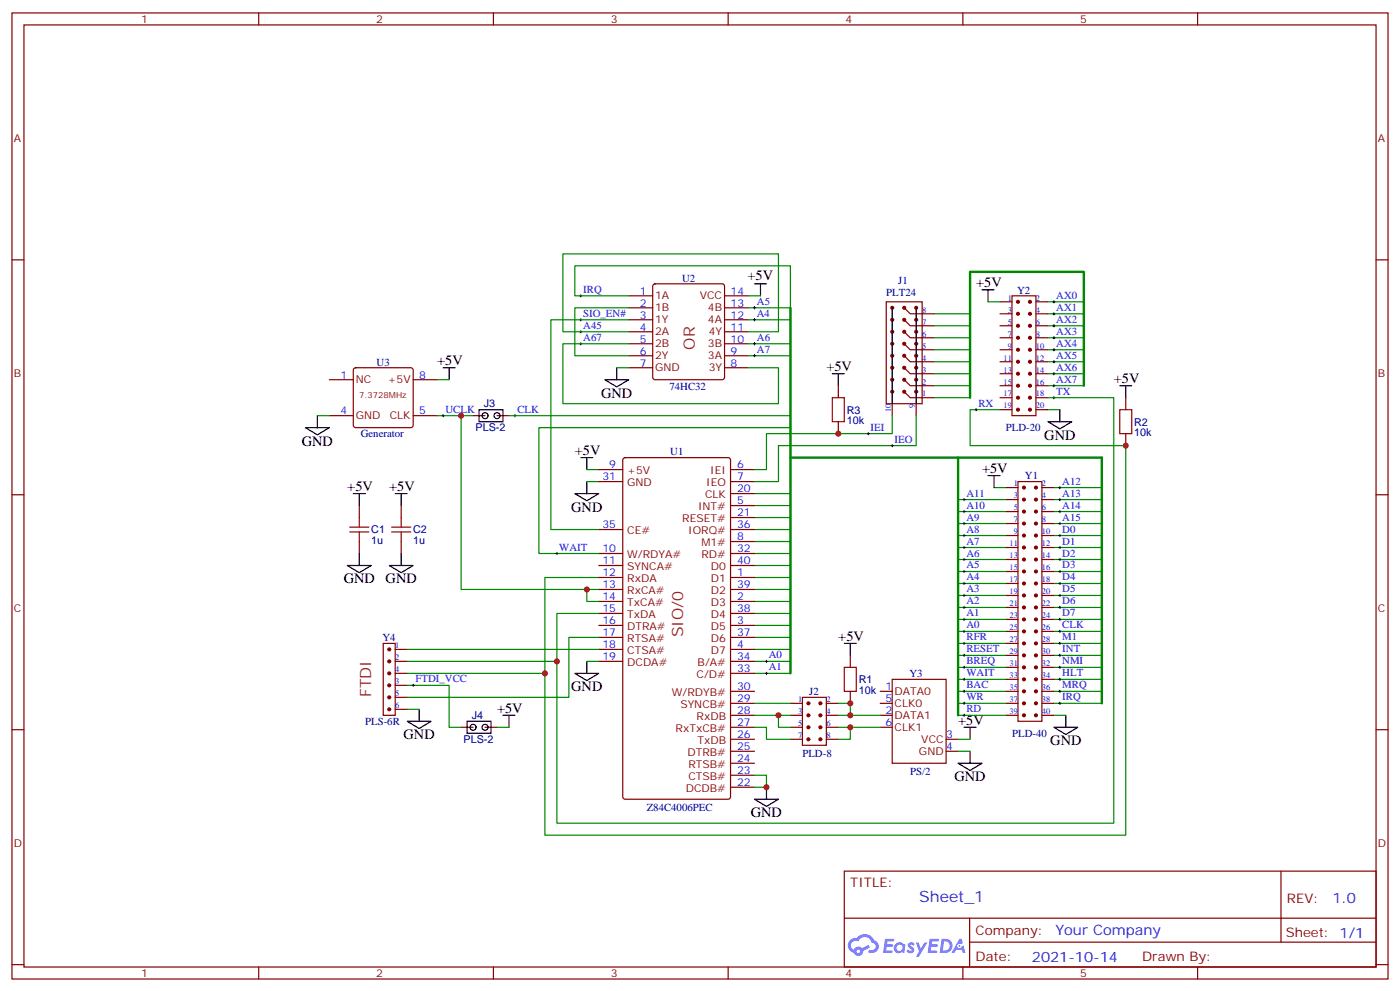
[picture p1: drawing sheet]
<svg xmlns="http://www.w3.org/2000/svg" width="412mm" height="292mm" viewBox="0 0 412 292" stroke-linecap="round" stroke-linejoin="round" font-family="sans-serif">
<g fill="none" stroke="#870000" stroke-width=".35">
<path d="M3.5 3.8h405.4v284.3h-405.4zM7.1 7.3h398.2v277.3h-398.2zM76.2 3.8v3.5M145.3 3.8v3.5M214.5 3.8v3.5M283.6 3.8v3.5M352.8 3.8v3.5M3.5 76.5h3.6M405.3 76.5h3.6M3.5 145.6h3.6M405.3 145.6h3.6M3.5 214.8h3.6"/>
<path d="M405.3 214.8h3.6M248.7 256.4h156.6v28.2h-156.6zM377.3 256.4v20.9M248.7 270.2h156.5M285.6 277.3h119.6M285.6 270.2v14.2M3.5 283.9h3.6M76.2 284.6v3.5M145.3 284.6v3.5M214.5 284.6v3.5M283.6 284.6v3.5M352.8 284.6v3.5"/>
<path d="M405.3 283.9h3.6"/>
</g>
<g fill="#5487ff">
<path d="M267.7 277.6a1.22 1.22 0 0 1 1.7 .2l-.4 .6a.47 .47 0 0 0-.3-.4 .47 .47 0 0 0-.5 .2l.1 .2a1.14 1.14 0 0 1 .8 1.8 1.14 1.14 0 0 1-1.9 0l-.2-.2 .5-.6 .7 .5a.29 .29 0 0 0 .3-.3 .29 .29 0 0 0-.2-.3 1.04 1.04 0 0 1-.6-1.7z"/>
<path d="M260.7 276.3h2.4l.3 .2-.2 .5-1.8 .1-.1 .8h1.5l.3 .4-.3 .4h-1.6l-.2 1.1h1.7l.2 .3-.2 .3-2.6 .1z"/>
<path d="M273.8 276.3h2.4l.3 .2-.1 .5-1.8 .1-.2 .8h1.6l.3 .4-.4 .4h-1.6l-.1 1.1h1.7l.2 .3-.2 .3-2.6 .1z"/>
<path d="M282.6 276.3h.7l.3 1.3-.6 .3a.69 .69 0 0 0-1 .3 .69 .69 0 0 0 .4 .9 .69 .69 0 0 0 .9-.6l.5-.2 .6 2.2h-.8l-.2-.9h-1.8l-.5 .9h-.8z"/>
<path d="M269.8 277.4h.8l.6 1.8 1.1-1.8h.9l-2.6 4.2h-.8l.9-1.5z"/>
<path d="M277.4 276.3l-.6 4.2h1.3a2.11 2.11 0 0 0 2.5-2.1 2.11 2.11 0 0 0-2.5-2.1zM278.1 277.1a1.39 1.39 0 0 1 1.7 1.4 1.39 1.39 0 0 1-1.8 1.3h-.3z"/>
<path d="M263.7 277.9a1.54 1.54 0 0 0-.1 2.2 1.54 1.54 0 0 0 2.2 .1l.6 .3 .3-2.3-.2-.3h-.4a1.49 1.49 0 0 0-2.4 0zM264 278.9a.94 .94 0 0 1 1.8 0 .94 .94 0 0 1-1.8 0z"/>
<path d="M250.4 276.7a2.18 2.18 0 0 0 1.1 3.7 1.44 1.44 0 0 0 1.6 .9 1.44 1.44 0 0 0 1.2-1.4l2-1.1-.5-.7-1.9 1a1.47 1.47 0 0 0-2.4 .4 1.39 1.39 0 0 1-.7-1.9 1.39 1.39 0 0 1 2-.5 2.12 2.12 0 0 1 2.2-1.3 2.12 2.12 0 0 1 1.9 1.7 1.14 1.14 0 0 1 1.1 1.4 1.14 1.14 0 0 1-1.7 .7 .43 .43 0 0 0-.5 .4 .43 .43 0 0 0 .4 .5 1.98 1.98 0 0 0 2.5-1.2 1.98 1.98 0 0 0-1.2-2.6 3.1 3.1 0 0 0-5.3-.6l-.9 .1zM252.3 280a.55 .55 0 0 1 1.1 0 .55 .55 0 0 1-1.1 0z"/>
<circle cx="282.6" cy="278.4" r=".26"/>
</g>
<g fill="#870000" stroke="#870000" stroke-width=".35">
<circle cx="303.4" cy="88.8" r=".42"/>
<circle cx="299.9" cy="88.8" r=".42"/>
<circle cx="303.4" cy="92.4" r=".42"/>
<circle cx="299.9" cy="92.4" r=".42"/>
<circle cx="303.4" cy="95.9" r=".42"/>
<circle cx="299.9" cy="95.9" r=".42"/>
<circle cx="303.4" cy="99.4" r=".42"/>
<circle cx="299.9" cy="99.4" r=".42"/>
<circle cx="303.4" cy="102.9" r=".42"/>
<circle cx="299.9" cy="102.9" r=".42"/>
<circle cx="303.4" cy="106.5" r=".42"/>
<circle cx="299.9" cy="106.5" r=".42"/>
<circle cx="303.4" cy="110" r=".42"/>
<circle cx="299.9" cy="110" r=".42"/>
<circle cx="303.4" cy="113.5" r=".42"/>
<circle cx="299.9" cy="113.5" r=".42"/>
<circle cx="303.4" cy="117.1" r=".42"/>
<circle cx="299.9" cy="117.1" r=".42"/>
<circle cx="303.4" cy="120.6" r=".42"/>
<circle cx="299.9" cy="120.6" r=".42"/>
<circle cx="241.7" cy="207" r=".42"/>
<circle cx="238.1" cy="207" r=".42"/>
<circle cx="241.7" cy="210.5" r=".42"/>
<circle cx="238.1" cy="210.5" r=".42"/>
<circle cx="241.7" cy="214.1" r=".42"/>
<circle cx="238.1" cy="214.1" r=".42"/>
<circle cx="241.7" cy="217.6" r=".42"/>
<circle cx="238.1" cy="217.6" r=".42"/>
<circle cx="269.9" cy="90.6" r=".42"/>
<circle cx="266.3" cy="90.6" r=".42"/>
<circle cx="269.9" cy="94.1" r=".42"/>
<circle cx="266.3" cy="94.1" r=".42"/>
<circle cx="269.9" cy="97.6" r=".42"/>
<circle cx="266.3" cy="97.6" r=".42"/>
<circle cx="269.9" cy="101.2" r=".42"/>
<circle cx="266.3" cy="101.2" r=".42"/>
<circle cx="266.3" cy="115.3" r=".42"/>
<circle cx="269.9" cy="115.3" r=".42"/>
<circle cx="266.3" cy="111.8" r=".42"/>
<circle cx="269.9" cy="111.8" r=".42"/>
<circle cx="266.3" cy="108.2" r=".42"/>
<circle cx="269.9" cy="108.2" r=".42"/>
<circle cx="266.3" cy="104.7" r=".42"/>
<circle cx="269.9" cy="104.7" r=".42"/>
<circle cx="262.8" cy="104.7" r=".42"/>
<circle cx="262.8" cy="108.2" r=".42"/>
<circle cx="262.8" cy="111.8" r=".42"/>
<circle cx="262.8" cy="115.3" r=".42"/>
<circle cx="262.8" cy="101.2" r=".42"/>
<circle cx="262.8" cy="97.6" r=".42"/>
<circle cx="262.8" cy="94.1" r=".42"/>
<circle cx="262.8" cy="90.6" r=".42"/>
<circle cx="114.7" cy="191.1" r=".42"/>
<circle cx="114.7" cy="194.7" r=".42"/>
<circle cx="114.7" cy="198.2" r=".42"/>
<circle cx="114.7" cy="208.8" r=".42"/>
<circle cx="114.7" cy="201.7" r=".42"/>
<circle cx="114.7" cy="205.2" r=".42"/>
<circle cx="305.2" cy="207" r=".42"/>
<circle cx="305.2" cy="203.5" r=".42"/>
<circle cx="305.2" cy="210.5" r=".42"/>
<circle cx="301.6" cy="210.5" r=".42"/>
<circle cx="301.6" cy="207" r=".42"/>
<circle cx="301.6" cy="203.5" r=".42"/>
<circle cx="301.6" cy="200" r=".42"/>
<circle cx="305.2" cy="200" r=".42"/>
<circle cx="301.6" cy="196.4" r=".42"/>
<circle cx="305.2" cy="196.4" r=".42"/>
<circle cx="301.6" cy="192.9" r=".42"/>
<circle cx="305.2" cy="192.9" r=".42"/>
<circle cx="301.6" cy="189.4" r=".42"/>
<circle cx="305.2" cy="189.4" r=".42"/>
<circle cx="301.6" cy="185.8" r=".42"/>
<circle cx="305.2" cy="185.8" r=".42"/>
<circle cx="301.6" cy="182.3" r=".42"/>
<circle cx="305.2" cy="182.3" r=".42"/>
<circle cx="301.6" cy="178.8" r=".42"/>
<circle cx="305.2" cy="178.8" r=".42"/>
<circle cx="301.6" cy="175.3" r=".42"/>
<circle cx="305.2" cy="175.3" r=".42"/>
<circle cx="301.6" cy="171.7" r=".42"/>
<circle cx="305.2" cy="171.7" r=".42"/>
<circle cx="301.6" cy="168.2" r=".42"/>
<circle cx="305.2" cy="168.2" r=".42"/>
<circle cx="301.6" cy="164.7" r=".42"/>
<circle cx="305.2" cy="164.7" r=".42"/>
<circle cx="301.6" cy="161.1" r=".42"/>
<circle cx="305.2" cy="161.1" r=".42"/>
<circle cx="301.6" cy="157.6" r=".42"/>
<circle cx="305.2" cy="157.6" r=".42"/>
<circle cx="301.6" cy="154.1" r=".42"/>
<circle cx="305.2" cy="154.1" r=".42"/>
<circle cx="301.6" cy="150.6" r=".42"/>
<circle cx="305.2" cy="150.6" r=".42"/>
<circle cx="301.6" cy="147" r=".42"/>
<circle cx="305.2" cy="147" r=".42"/>
<circle cx="301.6" cy="143.5" r=".42"/>
<circle cx="305.2" cy="143.5" r=".42"/>
</g>
<g fill="none" stroke="#870000" stroke-width=".35">
<path d="M185.2 97.6h7.1M185.2 94.1h7.1M185.2 90.6h7.1M185.2 87.1h7.1M192.5 83.7l.5-.2h19.7l.5 .2 .2 .5v26.9l-.2 .5-.5 .2h-19.7l-.5-.3-.2-.4v-26.9zM213.4 97.6h7.1M213.4 94.1h7.1M213.4 90.6h7.1M213.4 87.1h7.1M261.1 88.8h10.5v30h-10.5zM266.3 90.6l1.8 1.8h7.1M266.3 94.1l1.8 1.8h7.1"/>
<path d="M266.3 97.6l1.8 1.8h7.1M294.6 92.4h3.5M294.6 95.9h3.5M294.6 99.4h3.5M294.6 88.8h3.5M298.1 87.1h7.1v35.2h-7.1zM305.2 92.4h3.5M305.2 95.9h3.5M305.2 99.4h3.5M305.2 88.8h3.5M97 111.8h7.1M104.3 108.4l.5-.2h16.2l.5 .2 .2 .5v16.3l-.2 .5-.5 .2h-16.2l-.5-.3-.2-.4v-16.3z"/>
<path d="M121.7 111.8h7.1M185.2 101.2h7.1M185.2 104.7h7.1M185.2 108.2h7.1M213.4 101.2h7.1M213.4 104.7h7.1M213.4 108.2h7.1M246.9 113.5v3.6M262.8 118.8v3.5M266.3 101.2l1.8 1.7h7.1M266.3 104.7l1.8 1.8h7.1M266.3 108.2l1.8 1.8h7.1"/>
<path d="M266.3 111.8l1.8 1.7h7.1M266.3 115.3l1.8 1.8h7.1M269.9 118.8v3.5M294.6 102.9h3.5M294.6 106.5h3.5M294.6 110h3.5M294.6 113.5h3.5M294.6 117.1h3.5M305.2 102.9h3.5M305.2 106.5h3.5M305.2 110h3.5M305.2 113.5h3.5"/>
<path d="M305.2 117.1h3.5M331.6 117.1v3.5M97 122.3h7.1M121.7 122.3h7.1M139.3 122.3h3.6M146.4 122.3h3.5M176.4 138.2h7M183.7 134.9l.4-.2h30.4l.6 .4 .1 99.4-.5 .7h-30.6l-.6-.4-.1-99.4zM215.2 138.2h7M246.9 124.1v3.5M294.6 120.6h3.5M305.2 120.6h3.5"/>
<path d="M331.6 127.6v3.6M105.8 148.8v3.5M105.8 159.4v3.5M118.2 148.8v3.5M118.2 159.4v3.5M176.4 141.7h7M176.4 155.9h7M215.2 148.8h7M215.2 141.7h7M215.2 159.4h7M215.2 145.3h7M215.2 152.3h7"/>
<path d="M215.2 155.9h7M296.3 157.6h3.6M296.3 154.1h3.6M296.3 150.6h3.6M296.3 147h3.6M296.3 143.5h3.6M299.9 141.7h7v70.6h-7zM306.9 157.6h3.5M306.9 154.1h3.5M306.9 150.6h3.5M306.9 147h3.5M306.9 143.5h3.5"/>
<path d="M176.4 162.9h7M176.4 166.4h7M176.4 170h7M176.4 173.5h7M176.4 177h7M215.2 162.9h7M215.2 166.4h7M215.2 170h7M215.2 173.5h7M215.2 177h7M296.3 178.8h3.6M296.3 175.3h3.6"/>
<path d="M296.3 171.7h3.6M296.3 168.2h3.6M296.3 164.7h3.6M296.3 161.1h3.6M306.9 178.8h3.5M306.9 175.3h3.5M306.9 171.7h3.5M306.9 168.2h3.5M306.9 164.7h3.5M306.9 161.1h3.5M112.9 189.4h3.5v21.1h-3.5zM116.4 191.1h3.5"/>
<path d="M116.4 194.7h3.5M116.4 198.2h3.5M176.4 184.1h7M176.4 191.1h7M176.4 180.6h7M176.4 187.6h7M176.4 194.7h7M215.2 184.1h7M215.2 191.1h7M215.2 180.6h7M215.2 187.6h7M215.2 194.7h7"/>
<path d="M215.2 198.2h7M250.5 192.9v3.5M262.8 200h15.9v24.6h-15.9zM296.3 200h3.6M296.3 196.4h3.6M296.3 192.9h3.6M296.3 189.4h3.6M296.3 185.8h3.6M296.3 182.3h3.6M306.9 200h3.5M306.9 196.4h3.5M306.9 192.9h3.5"/>
<path d="M306.9 189.4h3.5M306.9 185.8h3.5M306.9 182.3h3.5M116.4 201.7h3.5M116.4 205.2h3.5M116.4 208.8h3.5M135.8 214.1h3.5M142.9 214.1h3.5M215.2 214.1h7M215.2 217.6h7M215.2 207h7M215.2 210.5h7"/>
<path d="M215.2 203.5h7M232.8 214.1h3.6M232.8 217.6h3.6M232.8 207h3.6M232.8 210.5h3.6M236.4 205.2h7v14.2h-7zM243.4 214.1h3.5M243.4 217.6h3.5M243.4 207h3.5M243.4 210.5h3.5M250.5 203.5v3.5M259.3 214.1h3.5"/>
<path d="M259.3 207h3.5M259.3 210.5h3.5M259.3 203.5h3.5M278.7 217.6h3.5M296.3 207h3.6M296.3 210.5h3.6M296.3 203.5h3.6M306.9 207h3.5M306.9 210.5h3.5M306.9 203.5h3.5M215.2 231.7h7M215.2 228.2h7"/>
<path d="M215.2 224.6h7M215.2 221.1h7M278.7 221.1h3.5"/>
</g>
<path d="M232.8 90.6v107.6M319.3 113.5v-33.5h-33.5v37.1M232.8 134.7h91.8v72.3M282.2 134.7v75.8" fill="none" stroke="#008700" stroke-width=".71"/>
<g fill="none" stroke="#008700" stroke-width=".35">
<path d="M185.2 87.1h-15.9v-8.9h63.5v12.4h-12.3M185.2 97.6h-19.4v-22.9h63.5v22.9h-8.8M185.2 90.6h-15.9v14.1h15.9M185.2 94.1h-22.9v61.8h14.1M220.5 87.1h3.5M220.5 94.1h12.3M275.2 92.4h10.6M275.2 95.9h10.6M275.2 99.4h10.6M291 88.8h3.6M308.7 88.8h10.6M308.7 92.4h10.6"/>
<path d="M308.7 95.9h10.6M308.7 99.4h10.6M128.8 111.8h3.5M181.7 108.2h3.5M185.2 101.2h-19.4v17.6h63.5v-10.6h-8.8M220.5 101.2h12.3M220.5 104.7h12.3M275.2 102.9h10.6M275.2 106.5h10.6M275.2 110h10.6M275.2 113.5h10.6M275.2 117.1h10.6"/>
<path d="M308.7 117.1h19.4v125.2h-164.1v-61.7h12.4M308.7 102.9h10.6M308.7 106.5h10.6M308.7 110h10.6M308.7 113.5h10.6M93.5 122.3h3.5M128.8 122.3h10.5M135.8 122.3v51.2h40.6M149.9 122.3h82.9M172.9 138.2h3.5M232.8 125.9h-74.1v37h17.7M262.8 122.3v5.3h-37v10.6h-3.6"/>
<path d="M269.9 122.3v8.9h-40.6v10.5h-7.1M294.6 120.6h-8.8v10.6h45.8v114.6h-171.1v-75.8h15.9M308.7 120.6h3.5M172.9 141.7h3.5M222.2 148.8h10.6M222.2 145.3h10.6M222.2 159.4h10.6M222.2 155.9h10.6M222.2 152.3h10.6M282.2 154.1h14.1M282.2 157.6h14.1M282.2 147h14.1"/>
<path d="M282.2 150.6h14.1M292.8 143.5h3.5M310.4 143.5h14.2M310.4 154.1h14.2M310.4 157.6h14.2M310.4 147h14.2M310.4 150.6h14.2M172.9 173.5v3.5h3.5M222.2 166.4h10.6M222.2 170h10.6M222.2 173.5h10.6M222.2 177h10.6"/>
<path d="M222.2 162.9h10.6M282.2 161.1h14.1M282.2 164.7h14.1M282.2 178.8h14.1M282.2 171.7h14.1M282.2 168.2h14.1M282.2 175.3h14.1M310.4 161.1h14.2M310.4 164.7h14.2M310.4 178.8h14.2M310.4 171.7h14.2M310.4 168.2h14.2"/>
<path d="M310.4 175.3h14.2M119.9 194.7h44.1M119.9 198.2h40.6M119.9 191.1h56.5M172.9 194.7h3.5M176.4 187.6h-8.8v17.6h-47.7M222.2 194.7h10.6M222.2 198.2h10.6M222.2 191.1h10.6M222.2 187.6h10.6M222.2 184.1h10.6M222.2 180.6h10.6"/>
<path d="M282.2 196.4h14.1M282.2 200h14.1M282.2 192.9h14.1M282.2 185.8h14.1M282.2 182.3h14.1M282.2 189.4h14.1M310.4 196.4h14.2M310.4 200h14.2M310.4 192.9h14.2M310.4 185.8h14.2M310.4 182.3h14.2M310.4 189.4h14.2"/>
<path d="M119.9 201.7h12.4v12.4h3.5M119.9 208.8h3.6M146.4 214.1h3.5M222.2 214.1h3.6v3.5h7M222.2 207h10.6M222.2 210.5h10.6M229.3 210.5v3.6h3.5M246.9 207h3.6v3.5M246.9 210.5h12.4M246.9 214.1h12.4M250.5 214.1v3.5h-3.6M282.2 207h14.1"/>
<path d="M282.2 210.5h14.1M282.2 217.6h3.6M282.2 203.5h14.1M310.4 207h14.2M310.4 210.5h3.6M310.4 203.5h14.2M222.2 228.2h3.6v3.5h-3.6M282.2 221.1h3.6"/>
</g>
<g fill="none" stroke="#000" stroke-width=".35">
<path d="M222.2 83.5h3.6M224 83.5v3.6M262.8 90.6v28.2M269.9 90.6v28.2M289.3 85.3h3.5M291 85.3v3.5M130.5 108.2h3.6M132.3 108.2v3.6M178.2 111.8h7l-3.5 2.1zM181.7 108.2v3.6M245.2 110h3.5M246.9 110v3.5"/>
<path d="M329.8 113.5h3.6M331.6 113.5v3.6M90 125.9h7l-3.5 2.1zM93.5 122.3v3.6M141.1 120.6h7.1v3.5h-7.1zM171.1 134.7h3.5M172.9 134.7v3.5M291 140h3.6M292.8 140v3.5M308.7 124.1h7l-3.5 2.1zM312.2 120.6v3.5M104.1 145.3h3.5"/>
<path d="M105.8 145.3v3.5M116.4 145.3h3.5M118.2 145.3v3.5M169.3 145.3h7.1l-3.5 2.1zM172.9 141.7v3.6M102.3 166.4h7.1l-3.6 2.2zM105.8 162.9v3.5M114.7 166.4h7l-3.5 2.2zM118.2 162.9v3.5M169.3 198.2h7.1l-3.5 2.1zM172.9 194.7v3.5M248.7 189.4h3.5"/>
<path d="M250.5 189.4v3.5M119.9 212.3h7.1l-3.5 2.1zM123.5 208.8v3.5M137.6 212.3h7v3.5h-7zM148.2 210.5h3.5M149.9 210.5v3.6M284 214.1h3.5M285.8 214.1v3.5M310.4 214.1h7.1l-3.5 2.1zM314 210.5v3.6M222.2 235.2h7.1l-3.5 2.1zM225.8 231.7v3.5"/>
<path d="M282.2 224.6h7.1l-3.5 2.2zM285.8 221.1v3.5"/>
<circle cx="142.9" cy="122.3" r=".88"/>
<circle cx="146.4" cy="122.3" r=".88"/>
<circle cx="139.3" cy="214.1" r=".88"/>
<circle cx="142.9" cy="214.1" r=".88"/>
</g>
<g fill="none" stroke="#000" stroke-width=".29">
<path d="M170.7 97.6h.7M170.7 87.1h.7M170.7 94.1h.7M171.1 86.7v.7M171.1 93.8v.7M171.1 97.3v.7M221.9 94.1h.7M221.9 90.6h.7M222.2 90.2v.7M222.2 93.8v.7M310.1 88.8h.7M310.1 92.4h.7"/>
<path d="M310.1 95.9h.7M310.1 99.4h.7M310.4 88.5v.7M310.4 92v.7M310.4 95.5v.7M310.4 99.1v.7M170.7 101.2h.7M171.1 100.8v.7M221.9 101.2h.7M221.9 104.7h.7M222.2 100.8v.7M222.2 104.4v.7"/>
<path d="M310.1 117.1h.7M310.1 102.9h.7M310.1 106.5h.7M310.1 110h.7M310.1 113.5h.7M310.4 102.6v.7M310.4 106.1v.7M310.4 109.6v.7M310.4 113.2v.7M310.4 116.7v.7M130.2 122.3h.7M130.5 122v.7"/>
<path d="M151.3 122.3h.7M151.7 122v.7M255.4 127.6h.7M255.8 127.3v.7M262.5 131.2h.7M262.8 130.8v.7M287.2 120.6h.7M287.5 120.2v.7M283.6 147h.7M283.6 150.6h.7M283.6 154.1h.7M283.6 157.6h.7"/>
<path d="M284 146.7v.7M284 150.2v.7M284 153.7v.7M284 157.3v.7M311.9 143.5h.7M311.9 147h.7M311.9 150.6h.7M311.9 154.1h.7M311.9 157.6h.7M312.2 143.2v.7M312.2 146.7v.7M312.2 150.2v.7"/>
<path d="M312.2 153.7v.7M312.2 157.3v.7M163.7 162.9h.7M164 162.6v.7M283.6 161.1h.7M283.6 164.7h.7M283.6 168.2h.7M283.6 171.7h.7M283.6 175.3h.7M283.6 178.8h.7M284 160.8v.7M284 164.3v.7"/>
<path d="M284 167.9v.7M284 171.4v.7M284 174.9v.7M284 178.4v.7M311.9 161.1h.7M311.9 164.7h.7M311.9 168.2h.7M311.9 171.7h.7M311.9 175.3h.7M311.9 178.8h.7M312.2 160.8v.7M312.2 164.3v.7"/>
<path d="M312.2 167.9v.7M312.2 171.4v.7M312.2 174.9v.7M312.2 178.4v.7M225.4 194.7h.7M225.4 198.2h.7M225.8 194.3v.7M225.8 197.8v.7M283.6 200h.7M283.6 196.4h.7M283.6 192.9h.7M283.6 189.4h.7"/>
<path d="M283.6 185.8h.7M283.6 182.3h.7M284 182v.7M284 185.5v.7M284 189v.7M284 192.5v.8M284 196.1v.7M284 199.6v.7M311.9 200h.7M311.9 196.4h.7M311.9 192.9h.7M311.9 189.4h.7"/>
<path d="M311.9 185.8h.7M311.9 182.3h.7M312.2 182v.7M312.2 185.5v.7M312.2 189v.7M312.2 192.5v.8M312.2 196.1v.7M312.2 199.6v.7M121.4 201.7h.7M121.7 201.4v.7M283.6 207h.7M283.6 203.5h.7"/>
<path d="M283.6 210.5h.7M284 203.1v.7M284 206.7v.7M284 210.2v.7M311.9 207h.7M311.9 203.5h.7M312.2 203.1v.7M312.2 206.7v.7"/>
</g>
<path d="M245.2 117.1h3.5v7h-3.5zM329.8 120.6h3.6v7h-3.6zM103 156.6h5.7M103 155.2h5.7M105.8 152.3v2.9M105.8 156.6v2.8M115.4 156.6h5.6M115.4 155.2h5.6M118.2 152.3v2.9M118.2 156.6v2.8M248.7 196.4h3.5v7.1h-3.5z" fill="none" stroke="#a10000" stroke-width=".35"/>
<g fill="#c00">
<circle cx="229.3" cy="210.5" r=".88"/>
<circle cx="250.5" cy="214.1" r=".88"/>
<circle cx="250.5" cy="210.5" r=".88"/>
<circle cx="250.5" cy="207" r=".88"/>
<circle cx="331.6" cy="131.2" r=".88"/>
<circle cx="246.9" cy="127.6" r=".88"/>
<circle cx="225.8" cy="231.7" r=".88"/>
<circle cx="160.5" cy="198.2" r=".88"/>
<circle cx="164" cy="194.7" r=".88"/>
<circle cx="135.8" cy="122.3" r=".88"/>
<circle cx="172.9" cy="173.5" r=".88"/>
</g>
<g font-size="4.6" fill="#8d2323">
<text x="204.7" y="102.9" transform="rotate(-90 204.7 102.9)">OR</text>
<text x="201.2" y="187.6" transform="rotate(-90 201.2 187.6)">SIO/0</text>
<text x="109.4" y="205.2" transform="rotate(-90 109.4 205.2)">FTDI</text>
</g>
<text font-size="4.6" fill="#00f" x="270.8" y="265.4">Sheet_1</text>
<g font-size="4.2">
<text x="220.2" y="82.5">+5V</text>
<text x="287.5" y="84.6">+5V</text>
<text x="128.8" y="107.5">+5V</text>
<text x="243.4" y="109.3">+5V</text>
<text x="328.1" y="112.8">+5V</text>
<text x="177.1" y="117.1">GND</text>
<text x="88.9" y="131.2">GND</text>
<text x="307.6" y="129.4">GND</text>
<text x="169.3" y="134">+5V</text>
<text x="289.3" y="139.3">+5V</text>
<text x="102.3" y="144.6">+5V</text>
<text x="114.7" y="144.6">+5V</text>
<text x="168.3" y="150.6">GND</text>
<text x="101.2" y="171.7">GND</text>
<text x="113.6" y="171.7">GND</text>
<text x="246.9" y="188.7">+5V</text>
<text x="168.3" y="203.5">GND</text>
<text x="146.4" y="209.8">+5V</text>
<text x="282.2" y="213.4">+5V</text>
<text x="118.9" y="217.6">GND</text>
<text x="309.4" y="219.4">GND</text>
<text x="281.2" y="229.9">GND</text>
<text x="221.2" y="240.5">GND</text>
</g>
<g font-size="4.2" fill="#00f">
<text x="392.5" y="265.7">1.0</text>
<text x="310.9" y="275.2">Your Company</text>
<text x="304" y="283">2021-10-14</text>
</g>
<g font-size="3.9" fill="#800">
<text x="250.5" y="261">TITLE:</text>
<text x="379.1" y="265.7">REV:</text>
<text x="287.4" y="275.2">Company:</text>
<text x="378.7" y="275.8">Sheet: 1/1</text>
<text x="287.4" y="282.9">Date:</text>
<text x="336.4" y="282.9">Drawn By:</text>
</g>
<g font-size="3.2" fill="#800">
<text x="41.6" y="6.8">1</text>
<text x="110.8" y="6.8">2</text>
<text x="179.9" y="6.8">3</text>
<text x="249.1" y="6.8">4</text>
<text x="318.2" y="6.8">5</text>
<text x="4.1" y="41.9">A</text>
<text x="405.9" y="41.9">A</text>
<text x="193" y="88.1">1A</text>
<text x="206.1" y="88.1">VCC</text>
<text x="193" y="91.7">1B</text>
<text x="193" y="95.2">1Y</text>
<text x="208.5" y="91.7">4B</text>
<text x="208.5" y="95.2">4A</text>
<text x="193" y="98.7">2A</text>
<text x="208.8" y="98.7">4Y</text>
<text x="193" y="102.2">2B</text>
<text x="193" y="105.8">2Y</text>
<text x="208.5" y="102.2">3B</text>
<text x="208.5" y="105.8">3A</text>
<text x="4.1" y="111.1">B</text>
<text x="104.8" y="112.8">NC</text>
<text x="114.2" y="112.8">+5V</text>
<text x="193" y="109.3">GND</text>
<text x="208.8" y="109.3">3Y</text>
<text x="405.9" y="111.1">B</text>
<text x="104.8" y="123.4">GND</text>
<text x="114.8" y="123.4">CLK</text>
<text x="184.7" y="139.6">+5V</text>
<text x="184.7" y="143.2">GND</text>
<text x="208.1" y="143.2">IEO</text>
<text x="209.2" y="139.6">IEI</text>
<text x="207.7" y="146.7">CLK</text>
<text x="200.9" y="153.7">RESET#</text>
<text x="205.6" y="150.2">INT#</text>
<text x="184.7" y="157.3">CE#</text>
<text x="202.8" y="157.3">IORQ#</text>
<text x="206.6" y="160.8">M1#</text>
<text x="184.7" y="164.3">W/RDYA#</text>
<text x="184.7" y="167.9">SYNCA#</text>
<text x="206.6" y="164.3">RD#</text>
<text x="209.4" y="167.9">D0</text>
<text x="184.7" y="171.4">RxDA</text>
<text x="209.4" y="171.4">D1</text>
<text x="184.7" y="174.9">RxCA#</text>
<text x="184.7" y="178.4">TxCA#</text>
<text x="209.4" y="174.9">D2</text>
<text x="209.4" y="178.4">D3</text>
<text x="4.1" y="180.2">C</text>
<text x="184.7" y="182">TxDA</text>
<text x="184.7" y="185.5">DTRA#</text>
<text x="209.4" y="185.5">D5</text>
<text x="209.4" y="182">D4</text>
<text x="405.9" y="180.2">C</text>
<text x="184.7" y="189">RTSA#</text>
<text x="209.4" y="189">D6</text>
<text x="184.7" y="192.5">CTSA#</text>
<text x="184.7" y="196.1">DCDA#</text>
<text x="205.5" y="196.1">B/A#</text>
<text x="209.4" y="192.5">D7</text>
<text x="205.2" y="199.6">C/D#</text>
<text x="197.9" y="204.9">W/RDYB#</text>
<text x="200.4" y="208.4">SYNCB#</text>
<text x="263.5" y="204.5">DATA0</text>
<text x="263.5" y="208.1">CLK0</text>
<text x="199" y="215.5">RxTxCB#</text>
<text x="205.2" y="211.9">RxDB</text>
<text x="263.5" y="211.6">DATA1</text>
<text x="263.5" y="215.1">CLK1</text>
<text x="205.4" y="219">TxDB</text>
<text x="271.4" y="218.7">VCC</text>
<text x="202.5" y="222.5">DTRB#</text>
<text x="202.8" y="226.1">RTSB#</text>
<text x="270.7" y="222.2">GND</text>
<text x="202" y="233.1">DCDB#</text>
<text x="202.8" y="229.6">CTSB#</text>
<text x="4.1" y="249.3">D</text>
<text x="405.9" y="249.3">D</text>
<text x="41.6" y="287.6">1</text>
<text x="110.8" y="287.6">2</text>
<text x="179.9" y="287.6">3</text>
<text x="249.1" y="287.6">4</text>
<text x="318.2" y="287.6">5</text>
</g>
<g font-size="3.2" fill="#000080">
<text x="200.9" y="82.9">U2</text>
<text x="264.6" y="83.5">J1</text>
<text x="261.1" y="87.1">PLT24</text>
<text x="299.6" y="86.4">Y2</text>
<text x="110.9" y="107.6">U3</text>
<text x="142.5" y="119.9">J3</text>
<text x="197.2" y="114.7">74HC32</text>
<text x="249.4" y="124.9">10k</text>
<text x="249.4" y="121.7">R3</text>
<text x="334.1" y="125.2">R2</text>
<text x="106.3" y="128.7">Generator</text>
<text x="140.1" y="127">PLS-2</text>
<text x="296.3" y="127">PLD-20</text>
<text x="334.1" y="128.5">10k</text>
<text x="197.4" y="134.1">U1</text>
<text x="301.9" y="141.1">Y1</text>
<text x="109.4" y="160.1">1u</text>
<text x="109.4" y="156.9">C1</text>
<text x="121.7" y="160.1">1u</text>
<text x="121.7" y="156.9">C2</text>
<text x="112.6" y="188.7">Y4</text>
<text x="252.9" y="201.1">R1</text>
<text x="267.9" y="199.3">Y3</text>
<text x="238.4" y="204.6">J2</text>
<text x="252.9" y="204.3">10k</text>
<text x="107.6" y="213.4">PLS-6R</text>
<text x="139" y="211.6">J4</text>
<text x="136.5" y="218.8">PLS-2</text>
<text x="298.2" y="217">PLD-40</text>
<text x="236.4" y="222.9">PLD-8</text>
<text x="268.1" y="228.2">PS/2</text>
<text x="190.5" y="238.8">Z84C4006PEC</text>
</g>
<g font-size="3.2" fill="#00f">
<text x="171.8" y="86.2">IRQ</text>
<text x="188.5" y="86.7">1</text>
<text x="215.2" y="86.7">14</text>
<text x="223" y="89.7">A5</text>
<text x="311.1" y="87.9">AX0</text>
<text x="171.8" y="93.2">SIO_EN#</text>
<text x="188.5" y="90.2">2</text>
<text x="188.5" y="93.8">3</text>
<text x="215.2" y="93.8">12</text>
<text x="215.2" y="90.2">13</text>
<text x="223" y="93.2">A4</text>
<text x="311.1" y="91.5">AX1</text>
<text x="311.1" y="95">AX2</text>
<text x="171.8" y="96.8">A45</text>
<text x="171.8" y="100.3">A67</text>
<text x="188.5" y="97.3">4</text>
<text x="188.5" y="100.8">5</text>
<text x="215.2" y="100.8">10</text>
<text x="215.2" y="97.3">11</text>
<text x="223" y="100.3">A6</text>
<text x="311.1" y="98.5">AX3</text>
<text x="188.5" y="104.4">6</text>
<text x="188.5" y="107.9">7</text>
<text x="215.2" y="107.9">8</text>
<text x="215.2" y="104.4">9</text>
<text x="223" y="103.8">A7</text>
<text x="311.1" y="102.1">AX4</text>
<text x="311.1" y="105.6">AX5</text>
<text x="100.3" y="111.4">1</text>
<text x="123.5" y="111.4">8</text>
<text x="311.1" y="109.1">AX6</text>
<text x="311.1" y="112.6">AX7</text>
<text x="288.2" y="119.7">RX</text>
<text x="311.1" y="116.2">TX</text>
<text x="100.3" y="122">4</text>
<text x="123.5" y="122">5</text>
<text x="131.2" y="121.5">UCLK</text>
<text x="152.4" y="121.5">CLK</text>
<text x="256.5" y="126.8">IEI</text>
<text x="263.5" y="130.3">IEO</text>
<text x="179.5" y="137.9">9</text>
<text x="217.1" y="137.9">6</text>
<text x="177.5" y="141.4">31</text>
<text x="217.1" y="141.4">7</text>
<text x="312.9" y="142.6">A12</text>
<text x="217.1" y="148.4">5</text>
<text x="217.1" y="144.9">20</text>
<text x="284.7" y="149.7">A10</text>
<text x="284.7" y="146.2">A11</text>
<text x="312.9" y="146.2">A13</text>
<text x="312.9" y="149.7">A14</text>
<text x="177.5" y="155.5">35</text>
<text x="217.1" y="152">21</text>
<text x="217.1" y="155.5">36</text>
<text x="284.7" y="153.2">A9</text>
<text x="312.9" y="153.2">A15</text>
<text x="217.1" y="159">8</text>
<text x="284.7" y="160.3">A7</text>
<text x="284.7" y="156.7">A8</text>
<text x="312.9" y="156.7">D0</text>
<text x="312.9" y="160.3">D1</text>
<text x="164.7" y="162">WAIT</text>
<text x="177.5" y="162.6">10</text>
<text x="177.5" y="166.1">11</text>
<text x="217.1" y="162.6">32</text>
<text x="217.1" y="166.1">40</text>
<text x="284.7" y="167.3">A5</text>
<text x="284.7" y="163.8">A6</text>
<text x="312.9" y="163.8">D2</text>
<text x="312.9" y="167.3">D3</text>
<text x="177.5" y="169.6">12</text>
<text x="177.5" y="173.1">13</text>
<text x="217.1" y="173.1">39</text>
<text x="217.1" y="169.6">1</text>
<text x="284.7" y="170.9">A4</text>
<text x="312.9" y="170.9">D4</text>
<text x="177.5" y="176.7">14</text>
<text x="217.1" y="176.7">2</text>
<text x="284.7" y="177.9">A2</text>
<text x="284.7" y="174.4">A3</text>
<text x="312.9" y="174.4">D5</text>
<text x="312.9" y="177.9">D6</text>
<text x="177.5" y="180.2">15</text>
<text x="177.5" y="183.7">16</text>
<text x="217.1" y="183.7">3</text>
<text x="217.1" y="180.2">38</text>
<text x="284.7" y="185">A0</text>
<text x="284.7" y="181.4">A1</text>
<text x="312.9" y="185">CLK</text>
<text x="312.9" y="181.4">D7</text>
<text x="177.5" y="187.3">17</text>
<text x="177.5" y="190.8">18</text>
<text x="217.1" y="190.8">4</text>
<text x="217.1" y="187.3">37</text>
<text x="284.7" y="188.5">RFR</text>
<text x="312.9" y="188.5">M1</text>
<text x="177.5" y="194.3">19</text>
<text x="217.1" y="197.8">33</text>
<text x="217.1" y="194.3">34</text>
<text x="226.5" y="193.8">A0</text>
<text x="226.5" y="197.3">A1</text>
<text x="284.7" y="195.5">BREQ</text>
<text x="284.7" y="192">RESET</text>
<text x="312.9" y="195.5">NMI</text>
<text x="312.9" y="192">INT</text>
<text x="122.4" y="200.8">FTDI_VCC</text>
<text x="217.1" y="203.1">30</text>
<text x="260.8" y="203.1">1</text>
<text x="284.7" y="202.6">BAC</text>
<text x="284.7" y="199.1">WAIT</text>
<text x="312.9" y="202.6">MRQ</text>
<text x="312.9" y="199.1">HLT</text>
<text x="217.1" y="206.7">29</text>
<text x="260.8" y="206.7">5</text>
<text x="284.7" y="209.7">RD</text>
<text x="284.7" y="206.1">WR</text>
<text x="312.9" y="206.1">IRQ</text>
<text x="217.1" y="213.7">27</text>
<text x="217.1" y="210.2">28</text>
<text x="260.8" y="210.2">2</text>
<text x="260.8" y="213.7">6</text>
<text x="217.1" y="220.8">25</text>
<text x="217.1" y="217.2">26</text>
<text x="278.7" y="220.8">4</text>
<text x="278.7" y="217.2">3</text>
<text x="217.1" y="227.8">23</text>
<text x="217.1" y="224.3">24</text>
<text x="217.1" y="231.4">22</text>
</g>
<g font-size="2.5" fill="#00f">
<text x="296.9" y="88.5">1</text>
<text x="305.2" y="88.5">2</text>
<text x="271.6" y="92">8</text>
<text x="271.6" y="95.5">7</text>
<text x="296.9" y="92">3</text>
<text x="296.9" y="95.5">5</text>
<text x="305.2" y="92">4</text>
<text x="305.2" y="95.5">6</text>
<text x="271.6" y="99.1">6</text>
<text x="296.9" y="99.1">7</text>
<text x="305.2" y="99.1">8</text>
<text x="271.6" y="106.1">4</text>
<text x="271.6" y="102.6">5</text>
<text x="295.6" y="106.1">11</text>
<text x="296.9" y="102.6">9</text>
<text x="305.2" y="102.6">10</text>
<text x="305.2" y="106.1">12</text>
<text x="271.6" y="113.2">2</text>
<text x="271.6" y="109.6">3</text>
<text x="295.6" y="109.6">13</text>
<text x="295.6" y="113.2">15</text>
<text x="305.2" y="109.6">14</text>
<text x="305.2" y="113.2">16</text>
<text x="271.6" y="116.7">1</text>
<text x="295.6" y="116.7">17</text>
<text x="305.2" y="116.7">18</text>
<text x="262.5" y="121.3" transform="rotate(-90 262.5 121.3)">10</text>
<text x="269.5" y="120.1" transform="rotate(-90 269.5 120.1)">9</text>
<text x="295.6" y="120.2">19</text>
<text x="305.2" y="120.2">20</text>
<text x="298.6" y="143.2">1</text>
<text x="306.9" y="143.2">2</text>
<text x="298.6" y="146.7">3</text>
<text x="306.9" y="146.7">4</text>
<text x="298.6" y="153.7">7</text>
<text x="298.6" y="150.2">5</text>
<text x="306.9" y="153.7">8</text>
<text x="306.9" y="150.2">6</text>
<text x="297.4" y="160.8">11</text>
<text x="298.6" y="157.3">9</text>
<text x="306.9" y="160.8">12</text>
<text x="306.9" y="157.3">10</text>
<text x="297.4" y="167.9">15</text>
<text x="297.4" y="164.3">13</text>
<text x="306.9" y="167.9">16</text>
<text x="306.9" y="164.3">14</text>
<text x="297.4" y="171.4">17</text>
<text x="306.9" y="171.4">18</text>
<text x="297.4" y="178.4">21</text>
<text x="297.4" y="174.9">19</text>
<text x="306.9" y="178.4">22</text>
<text x="306.9" y="174.9">20</text>
<text x="297.4" y="185.5">25</text>
<text x="297.4" y="182">23</text>
<text x="306.9" y="185.5">26</text>
<text x="306.9" y="182">24</text>
<text x="116.4" y="190.8">1</text>
<text x="297.4" y="189">27</text>
<text x="306.9" y="189">28</text>
<text x="116.4" y="194.3">2</text>
<text x="116.4" y="197.8">4</text>
<text x="297.4" y="196.1">31</text>
<text x="297.4" y="192.5">29</text>
<text x="306.9" y="196.1">32</text>
<text x="306.9" y="192.5">30</text>
<text x="116.4" y="201.4">3</text>
<text x="297.4" y="203.1">35</text>
<text x="297.4" y="199.6">33</text>
<text x="306.9" y="199.6">34</text>
<text x="306.9" y="203.1">36</text>
<text x="116.4" y="204.9">5</text>
<text x="116.4" y="208.4">6</text>
<text x="235.1" y="206.7">1</text>
<text x="243.4" y="206.7">2</text>
<text x="297.4" y="206.7">37</text>
<text x="306.9" y="206.7">38</text>
<text x="235.1" y="210.2">3</text>
<text x="235.1" y="213.7">5</text>
<text x="243.4" y="213.7">6</text>
<text x="243.4" y="210.2">4</text>
<text x="297.4" y="210.2">39</text>
<text x="306.9" y="210.2">40</text>
<text x="235.1" y="217.2">7</text>
<text x="243.4" y="217.2">8</text>
</g>
<text font-size="2.5" fill="#800" x="105.8" y="117.1">7.3728MHz</text>
</svg>
